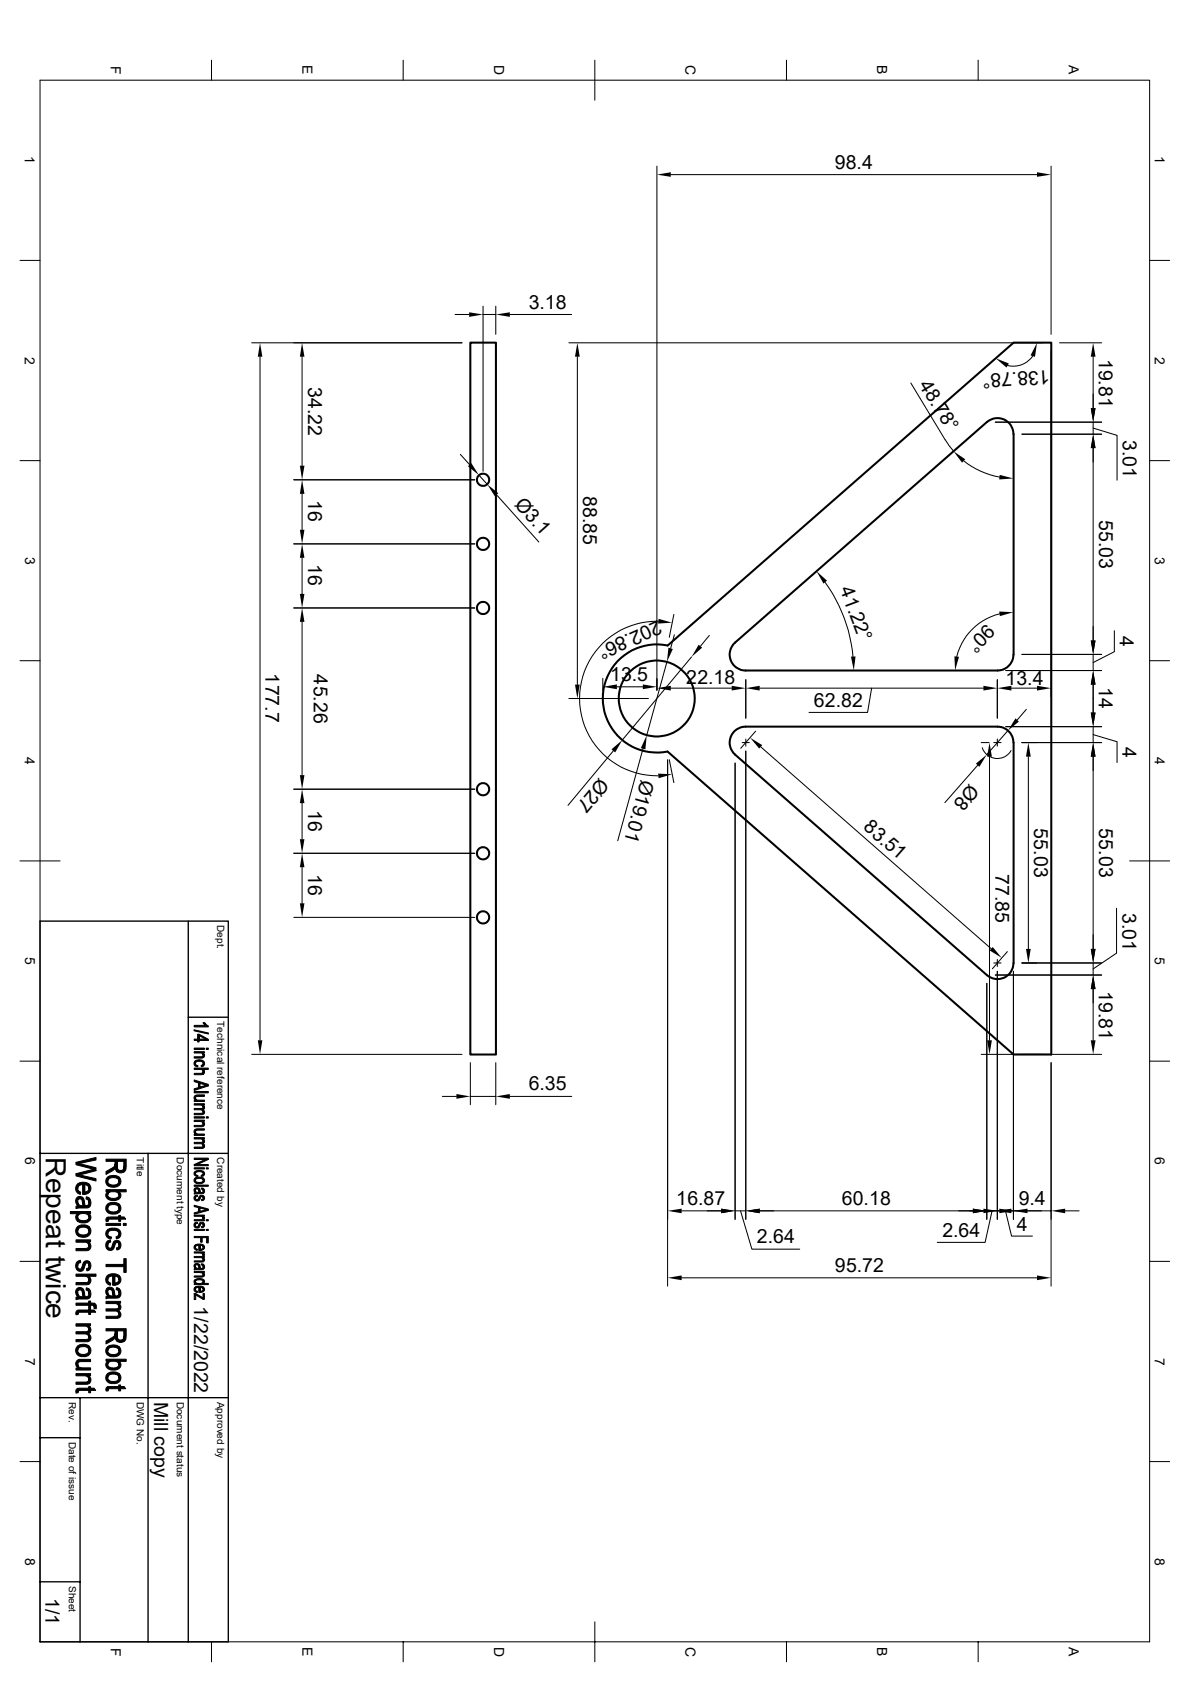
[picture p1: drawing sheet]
<svg xmlns="http://www.w3.org/2000/svg" width="297mm" height="420mm" viewBox="0 0 297 420" stroke-linecap="round" stroke-linejoin="round" font-family="sans-serif">
<g fill="none" stroke="#000" stroke-width=".51">
<path d="M117.4 85.6h6.4v177.7h-6.4zM166.6 161.2a13.5 13.5 0 0 0-16.1 13.2 13.5 13.5 0 0 0 16.1 13.3l86.4 75.6h9.4v-177.7h-9.4l-86.4 75.6M183 160.9l63.3-55.5a4 4 0 0 1 4.3-.7 4 4 0 0 1 2.4 3.7l-.1 55a4 4 0 0 1-3.9 4h-62.9a4 4 0 0 1-3.6-2.3 4 4 0 0 1 .5-4.2zM183.3 182.5l.5-.3a3.8 3.8 0 0 1 2.3-.8h62.9a4.1 4.1 0 0 1 4 4l-.1 55.1a4 4 0 0 1-2.3 3.6 4 4 0 0 1-4.3-.6l-62.8-55.1a4 4 0 0 1-.2-5.9z"/>
<circle cx="120.6" cy="119.8" r="1.53"/>
<circle cx="120.6" cy="135.8" r="1.53"/>
<circle cx="120.6" cy="151.8" r="1.53"/>
<circle cx="163.9" cy="174.4" r="9.5"/>
<circle cx="120.6" cy="197.1" r="1.53"/>
<circle cx="120.6" cy="213.1" r="1.53"/>
<circle cx="120.6" cy="229.1" r="1.53"/>
</g>
<g fill="none" stroke="#000" stroke-width=".25">
<path d="M52.8 15v5M100.6 15v5M148.5 15v10M196.3 15v5M244.1 15v5M10 20h276.9v390h-276.9zM164 41.5v130.8M167.4 43.6h91.4M262.3 41.5v42M5 65h5M113.6 78.5h3.5M120.6 76.5v41.2"/>
<path d="M120.6 78.5h3.1M123.7 76.5v7M127.3 78.5h15.4M286.9 65h5M62.8 85.6h52.5M64.9 89.1v170.7M75.4 89.1v27.2M142 85.6h118.2M144.1 89.1v81.8M227.3 95.6l8.6 14.3M257.8 88.9a5.9 5.9 0 0 1-6.3 2.4M262.3 87.7v86.2"/>
<path d="M264.5 85.6h10.5M272.8 89.1v12.8M5 115h5M73.3 119.8h45.2M114.9 113.5l2.3 2.5M119.5 118.7l2.1 2.2M235.9 109.8l2.1 2.8M240.5 115.1a19.9 19.9 0 0 0 9 4M272.8 105.4v3zM272.8 106.9l6 1.8v11.2M272.8 111.9v48M275 105.4h-26.6"/>
<path d="M275 108.4h-19.9M286.9 115h5M73.3 135.8h45.2M75.4 123.3v9M75.4 139.3v9M124 123.6l10.5 11.7M73.3 151.8h45.2M75.4 155.3v38.2M164.3 155.1a19.3 19.3 0 0 0-19.6 19.3 19.3 19.3 0 0 0 19.6 19.3M168.2 153.4l-1.2 5.7M168.3 158.5l-.9 3.4M177 158.7l-2.2 2.6"/>
<path d="M205.9 145.4a37.4 37.4 0 0 1 7 18.6M249.5 153.3a14.6 14.6 0 0 0-10.7 10.7M278.1 157.5v5.2l-5.3 2.7M5 165h5M142 174.4h19.8M150.5 169.4v2.9M154 171.5h6.4M166.5 165.3l-5.1 18.3M167.4 171.8h15.2M172.6 164l-17.3 20.8M186.1 169.7v9.6M189.6 171.8h55.8"/>
<path d="M217.6 171.8l-1.1 6.1h-14.6M248.9 169.7v9.6M252.4 171.8h6.4M256.2 177.1l-2.3 2.7M272.8 163.4v4zM272.8 170.9v7M275 163.4h-19.9M275 167.4h-24M286.9 165h5M73.3 197.1h45.2M153.1 187.5l-11.3 13.6M160.5 186.9l-6.3 23"/>
<path d="M166.6 189.7v131.4M167 189.7l1.2 5.7M183.5 190.5v114M185.3 185.4h1.7M186.1 184.5v1.8M186.1 187.5v117M188.6 182.6l-3.7 4.3M189.9 186.5l57.5 50.4M244 191.1l-8.2 9.3M244.9 185.4h1.9M245.2 186.7a4 4 0 0 0 3.3 2.7 4 4 0 0 0 3.8-2M247 188.9v70.9"/>
<path d="M248 185.4h1.9M248.9 184.5v1.8M251 181.4h24M251.6 182.4l-5.3 6M255.1 185.4h19.9M256.7 188.9v48M272.8 181.4v4zM272.8 183.4l6 1.8v5.2M272.8 188.9v48M5 215h10M73.3 213.1h45.2M75.4 200.5v9"/>
<path d="M75.4 216.5v9.1M281.9 215h10M73.3 229.1h45.2M248.9 239.6v1.7M251.4 237.6l-3.7 4.3M278.7 226.8v11.2l-5.9 3.9M246.3 245.5v59M248 240.5h1.9M248.4 243.5h26.6M248.9 242.5v62M252.9 242.5v62M272.8 240.5v3z"/>
<path d="M272.8 247v12.8M275 240.5h-19.9M5 265h5M62.8 263.3h52.5M110.4 273.8h3.5M117.4 265.3v10.5M117.4 273.8h6.3M123.7 265.3v10.5M127.3 273.8h15.4M244.9 263.3h30.1M262.3 265.3v55.8M286.9 265h5"/>
<path d="M5 315h5M170.1 319.1h88.7M170.1 302.3h9.9M183.5 302.3h2.6zM184.8 302.3l2.9 9.6h11.9M189.6 302.3h55.8M246 302.3h3.4M246.3 302.3h2.6zM247.6 302.3l-1.7 7.9h-12M248.9 302.3h4zM251 302.3l1.5 6.4h5.2M252.4 302.3h9.9"/>
<path d="M265.9 302.3h3.4M286.9 315h5M5 365h5M286.9 365h5M52.8 410v5M100.6 410v5M148.5 405v10M196.3 410v5M244.1 410v5"/>
</g>
<path d="M10 230h47v180h-47zM47 230v180M47 254h10M10 288h47M37 288v122M10 359h10M10 349h47M20 349v61M10 395h10" fill="none" stroke="#000" stroke-width=".34"/>
<g fill="#000" stroke="#000" stroke-width=".25">
<path d="M48.4 257.1l3.6 .8v.3l-3.6-.8z" fill-rule="evenodd"/>
<path d="M50.7 255.4h.4l.2 .2-.1 .4z" fill-rule="evenodd"/>
<path d="M49.7 258.6v.9h1.6l.7 .3h-2.3z" fill-rule="evenodd"/>
<path d="M48.5 256h2.7l.1-.4 .7 .6v.2h-3.5z" fill-rule="evenodd"/>
<path d="M49.3 258.2h.4l2.3 1.3v.3l-2.3-1.2v1.6h-.4v-.4h-.8v-.3h.8z" fill-rule="evenodd"/>
<path d="M48.5 272.5h3.5v.4h-3.5z" fill-rule="evenodd"/>
<path d="M48.8 274.2l.1 .5z" fill-rule="evenodd"/>
<path d="M48.7 264.9l.1 .9 .6 .3v.3a.86 .86 0 0 1-.9-.5 .86 .86 0 0 1 .2-1z" fill-rule="evenodd"/>
<path d="M50.6 262.9l.1 .5z" fill-rule="evenodd"/>
<path d="M50.7 275.9v.5z" fill-rule="evenodd"/>
<path d="M50.2 266l.3-.1 .2-.3v.6l-.5 .2z" fill-rule="evenodd"/>
<path d="M48.5 268h1.7l.5-.4-.1 .7-2.1 .1z" fill-rule="evenodd"/>
<path d="M48.5 276.8l2.1-.2 .1 1-.4-.4-1.8-.1z" fill-rule="evenodd"/>
<path d="M48.5 261.7h2.5v.3h-2.5z" fill-rule="evenodd"/>
<path d="M48.5 278.8h2.5v.4h-2.5z" fill-rule="evenodd"/>
<path d="M48.5 262.6h2.5v.3h-.4v.3l-.4-.3h-1.7z" fill-rule="evenodd"/>
<path d="M48.7 273.5l2.3-.1v.4l-2.1 .1-.1 .8a.71 .71 0 0 1-.1-1.2z" fill-rule="evenodd"/>
<path d="M48.5 274.7h.4v-.3l.4 .3h1.7v.3h-2.5z" fill-rule="evenodd"/>
<path d="M48.5 275.6h2.5v.3h-.3l-.1 .3-.5-.3h-1.6z" fill-rule="evenodd"/>
<path d="M48.5 279.7h2.5v.3h-.4v.4l-.6-.4h-1.5z" fill-rule="evenodd"/>
<path d="M48.5 263.9h1.8l.4-.3v-.7a.72 .72 0 0 1 .3 1 .72 .72 0 0 1-1 .3h-1.5z" fill-rule="evenodd"/>
<path d="M48.8 264.9l1.2-.3a.89 .89 0 0 1 1 .5 .89 .89 0 0 1-.3 1.1v-.6a1.14 1.14 0 0 0-1.9 0z" fill-rule="evenodd"/>
<path d="M50.7 267a.73 .73 0 0 1 0 1.3z" fill-rule="evenodd"/>
<path d="M50.7 275.9a.62 .62 0 0 1 .4 .6 .62 .62 0 0 1-.5 .6z" fill-rule="evenodd"/>
<path d="M48.5 278h2l.2-.3v-.6a.67 .67 0 0 1 .3 .9 .67 .67 0 0 1-.8 .3h-1.7z" fill-rule="evenodd"/>
<path d="M51.5 261.7h.5v.3h-.5z" fill-rule="evenodd"/>
<path d="M51.5 278.8h.5v.4h-.5z" fill-rule="evenodd"/>
<path d="M48.5 266.7h3.5v.3h-1.3v1.3l-.2-1.1-.3-.2h-1.7z" fill-rule="evenodd"/>
<path d="M48.5 269.7l3.5 1.1v.3l-2.1-.6-.4 1.1v-1.2l-1-.3z" fill-rule="evenodd"/>
<path d="M48.5 271.9l1-.3 .4-1.1v.9l1.7-.5 .4 .2-3.5 1.2z" fill-rule="evenodd"/>
<path d="M19.2 295.8l.2-.2v1.3l.2 .5 .6 .2-.1 .6a1.52 1.52 0 0 1-.9-2.4z" fill-rule="evenodd"/>
<path d="M19.2 299a1.05 1.05 0 0 1 1.6 .3l-.1 1.7a1.77 1.77 0 0 0-.8-1.7l-.4 .3-.2 1.4a1.45 1.45 0 0 1-.1-2z" fill-rule="evenodd"/>
<path d="M19.4 295.6a2.51 2.51 0 0 1 2.8 0v1.2l-.2-.6-.9-.4v2.4h-.5v-2.4l-.9 .3-.3 .7z" fill-rule="evenodd"/>
<path d="M21.5 298.8l.7 .3v1.2l-.2-.6-.5-.3z" fill-rule="evenodd"/>
<path d="M21.1 295.8v1.8h.2l.5-.1 .3-.4 .1-1.5a1.5 1.5 0 0 1 .4 1.7 1.5 1.5 0 0 1-1.5 .9z" fill-rule="evenodd"/>
<path d="M19 290.2l5-1.2v.6l-4.2 .9z" fill-rule="evenodd"/>
<path d="M19 290.2l5 1.4v.7l-.8-.4-4.2-1.1z" fill-rule="evenodd"/>
<path d="M19 293.1l4.3-1.1 .7 .3-4.2 1z" fill-rule="evenodd"/>
<path d="M19 293.1l5 1.2v.6l-5-1.3z" fill-rule="evenodd"/>
<path d="M26.8 297.6l.1 .8z" fill-rule="evenodd"/>
<path d="M26.5 292.5l1.9-1.2 .3-.6v.9l-.3 .5-1.9 1.1z" fill-rule="evenodd"/>
<path d="M26.9 293.9a2.62 2.62 0 0 1 2.8 0v1.1a1.59 1.59 0 0 0-2.6-.6l-.2 .6z" fill-rule="evenodd"/>
<path d="M26.8 294l.1 1a1.58 1.58 0 0 0 2.5 .5l.3-.4v-1.2a1.51 1.51 0 0 1 .3 1.8 1.51 1.51 0 0 1-1.7 .8 1.51 1.51 0 0 1-1.6-.7 1.51 1.51 0 0 1 .1-1.8z" fill-rule="evenodd"/>
<path d="M26.7 297.7l.1-.1 .1 .8a1.63 1.63 0 0 0 2.5 .5l.3-.4v-.9a1.22 1.22 0 0 1 .3 1.5 1.22 1.22 0 0 1-1.3 .7 1.73 1.73 0 0 1-2.3-1.6z" fill-rule="evenodd"/>
<path d="M29.3 290v1.2a.84 .84 0 0 0 .7 1.1 .84 .84 0 0 0 .9-1v1.4l-1.1 .2-.5-.3z" fill-rule="evenodd"/>
<path d="M26.5 289.4h5l-.1 2.8-.5 .5v-2.7h-1.6v2.6l-.5-.7-.1-1.9h-2.2z" fill-rule="evenodd"/>
<path d="M26.5 297.1h5v.5h-1.8v.8a1.57 1.57 0 0 0-2.3-.7l-.5 .4v-.5h-.4z" fill-rule="evenodd"/>
<path d="M48.5 295.9h3.5v.3h-3.5z" fill-rule="evenodd"/>
<path d="M48.8 297.2v.6z" fill-rule="evenodd"/>
<path d="M48.8 282.6l.1 .6z" fill-rule="evenodd"/>
<path d="M48.7 298.6l.5-.2 .1 .3-.4 .1-.1 .4z" fill-rule="evenodd"/>
<path d="M48.6 292.7l.2-.2v.7l.6 .3v.3a.76 .76 0 0 1-.8-.3 .76 .76 0 0 1 0-.8z" fill-rule="evenodd"/>
<path d="M48.6 296.7a.89 .89 0 0 1 1.2 .1l-.1 1v-.2a.53 .53 0 0 0-.3-.6 .53 .53 0 0 0-.6 .1l-.1 .6a.66 .66 0 0 1-.1-1z" fill-rule="evenodd"/>
<path d="M50.6 280l.1 .6z" fill-rule="evenodd"/>
<path d="M50.7 284.4v.5z" fill-rule="evenodd"/>
<path d="M50.2 293.5l.4-.2 .1-.2v.6l-.5 .1z" fill-rule="evenodd"/>
<path d="M48.8 294.1l.7-.2 .9 .1 .3 .1v.6a1.18 1.18 0 0 0-1.9 0z" fill-rule="evenodd"/>
<path d="M50.3 296.6l.4 .2v.5l-.2-.3-.3-.1z" fill-rule="evenodd"/>
<path d="M48.6 298.7l.1-.1 .1 .6a.43 .43 0 0 0 .5 .3 .43 .43 0 0 0 .3-.5 .73 .73 0 0 1 1.1-.4v.5a.4 .4 0 0 0-.5-.3 .4 .4 0 0 0-.2 .5 .78 .78 0 0 1-1.1 .5 .78 .78 0 0 1-.3-1.1z" fill-rule="evenodd"/>
<path d="M48.5 285.2l2.1-.1 .1 1-.2-.4-2-.1z" fill-rule="evenodd"/>
<path d="M48.5 291.6h2.5v.3h-2.5z" fill-rule="evenodd"/>
<path d="M48.6 282.1l.5-.2h1.9v.3l-2.1 .1-.1 .9a.73 .73 0 0 1-.2-1.1z" fill-rule="evenodd"/>
<path d="M48.5 283.2h.4v-.3l.5 .3h1.6v.3h-2.5z" fill-rule="evenodd"/>
<path d="M48.5 284.1h2.5v.3h-.3l-.1 .2-.4-.2h-1.7z" fill-rule="evenodd"/>
<path d="M48.8 292.5l1.2-.2a.8 .8 0 0 1 .9 .3 .8 .8 0 0 1-.1 1l-.1-.5a1.22 1.22 0 0 0-1.9-.1z" fill-rule="evenodd"/>
<path d="M48.8 294.1v.6a1.14 1.14 0 0 0 1.9 0v-.6a.82 .82 0 0 1 .3 1.1 .82 .82 0 0 1-1 .4l-1-.2a.71 .71 0 0 1-.6-.5 .71 .71 0 0 1 .4-.8z" fill-rule="evenodd"/>
<path d="M48.8 297.4l.3 .3 .6 .1 .1-1 .1 .2a.54 .54 0 0 0 .1 .6 .54 .54 0 0 0 .6 0l.1-.8a.72 .72 0 0 1 .3 .9 .72 .72 0 0 1-.9 .4l-1.6 .1v-.3l.3-.1z" fill-rule="evenodd"/>
<path d="M50.7 298.6a.65 .65 0 0 1 .3 .8 .65 .65 0 0 1-.7 .4v-.3l.4-.2z" fill-rule="evenodd"/>
<path d="M48.5 281h1.9l.3-.2v-.8a.74 .74 0 0 1 .3 1 .74 .74 0 0 1-1 .3h-1.5z" fill-rule="evenodd"/>
<path d="M50.7 284.4a.62 .62 0 0 1 .4 .6 .62 .62 0 0 1-.5 .5z" fill-rule="evenodd"/>
<path d="M48.5 286.4h2l.2-.2v-.6a.65 .65 0 0 1 .3 .8 .65 .65 0 0 1-.8 .4h-1.7z" fill-rule="evenodd"/>
<path d="M48.5 290.8h3.5v.3h-3.5z" fill-rule="evenodd"/>
<path d="M48.5 289.2h3.5v.3h-3.5z" fill-rule="evenodd"/>
<path d="M48.5 290.8l2.7-1.3h.8l-2.8 1.3z" fill-rule="evenodd"/>
<path d="M51.5 291.6h.5v.3h-.5z" fill-rule="evenodd"/>
<path d="M19.3 303.1v1.8a1.27 1.27 0 0 1 0-1.8z" fill-rule="evenodd"/>
<path d="M19.4 300v1.1z" fill-rule="evenodd"/>
<path d="M19.3 315l.8-.3 .1 .6-.7 .3-.1 .5z" fill-rule="evenodd"/>
<path d="M19.4 306.3a2.62 2.62 0 0 1 2.8-.1v1.2a1.49 1.49 0 0 0-1.4-1 1.49 1.49 0 0 0-1.4 1z" fill-rule="evenodd"/>
<path d="M22.1 310.1v.9z" fill-rule="evenodd"/>
<path d="M19.3 315l.1 1.1a.59 .59 0 0 0 .5 .8 .59 .59 0 0 0 .6-.8 1.15 1.15 0 0 1 1.7-1.1v1.1a.5 .5 0 0 0-.4-.8 .5 .5 0 0 0-.5 .6 1.38 1.38 0 0 1-1.4 1.6 1.5 1.5 0 0 1-.6-2.5z" fill-rule="evenodd"/>
<path d="M22.1 303l.1 .9z" fill-rule="evenodd"/>
<path d="M17.6 302.5h5v.5h-.5v.6a1.8 1.8 0 0 0-2.7 .1l-.1 1.2v-1.8h-1.7z" fill-rule="evenodd"/>
<path d="M19 309.6h3.6v.5h-.5v.6l-.3-.4-.4-.1h-2.4z" fill-rule="evenodd"/>
<path d="M19.4 300.4l.5 .5 .9 .2v-1.8l.3 1.1a.54 .54 0 0 0 .4 .7 .54 .54 0 0 0 .6-.6l.1-1.4a1.53 1.53 0 0 1-.4 2.5h-2.2l-.6 .2v-.6l.4-.1z" fill-rule="evenodd"/>
<path d="M19.4 303.9a1.6 1.6 0 0 0 2.4 .6l.4-.4v-1a1.33 1.33 0 0 1 .3 1.6 1.33 1.33 0 0 1-1.5 .7l-.9-.1-.8-.4z" fill-rule="evenodd"/>
<path d="M19.3 306.4l.1 1a1.54 1.54 0 0 0 2.7 .4l.1-1.6a1.63 1.63 0 0 1 .2 2.1 1.63 1.63 0 0 1-1.9 .6 1.54 1.54 0 0 1-1.5-.8 1.54 1.54 0 0 1 .3-1.7z" fill-rule="evenodd"/>
<path d="M19 311.7h2.8l.3-.5 .1-1a1.18 1.18 0 0 1 .4 1.5 1.18 1.18 0 0 1-1.4 .6h-2.2z" fill-rule="evenodd"/>
<path d="M22.2 315a1.37 1.37 0 0 1-.5 2.3l-.1-.5 .5-.4z" fill-rule="evenodd"/>
<path d="M22.2 318.7a1.2 1.2 0 0 1-.1 2z" fill-rule="evenodd"/>
<path d="M19 318.1h5v.6h-1.8l-.1 2v-1.3l-.3-.5-.5-.2h-2.3z" fill-rule="evenodd"/>
<path d="M26.7 304l.3-.1v1.1h-.5l-.1-.5z" fill-rule="evenodd"/>
<path d="M26.9 309.9l.7-.3v.5l-.6 .4-.1 .5z" fill-rule="evenodd"/>
<path d="M26.9 307v1.3l.4 .4 .5 .2-.1 .5a1.31 1.31 0 0 1-1.2-.9 1.31 1.31 0 0 1 .4-1.5z" fill-rule="evenodd"/>
<path d="M26.9 300.7a2.62 2.62 0 0 1 2.8-.1v1.1a1.59 1.59 0 0 0-2.6-.6l-.2 .6z" fill-rule="evenodd"/>
<path d="M26.9 318.5a2.51 2.51 0 0 1 2.8 0v1l-.3-.6-.8-.3v2.3h-.5v-2.3l-.8 .3-.4 .6z" fill-rule="evenodd"/>
<path d="M29 308.8l.5-.2 .2-.5v1l-.7 .2z" fill-rule="evenodd"/>
<path d="M26.7 310l.2-.1v1.1a.58 .58 0 0 0 .6 .7 .58 .58 0 0 0 .5-.7 1.13 1.13 0 0 1 .5-1.1 1.13 1.13 0 0 1 1.2 0v1a.49 .49 0 0 0-.4-.7 .49 .49 0 0 0-.6 .6 1.3 1.3 0 0 1-1.7 1.3 1.49 1.49 0 0 1-.3-2.1z" fill-rule="evenodd"/>
<path d="M26.5 305.5h3.6v.5h-3.6z" fill-rule="evenodd"/>
<path d="M26.8 300.7l.1 1a1.51 1.51 0 0 0 1.4 .9 1.51 1.51 0 0 0 1.4-.9v-1.1a1.51 1.51 0 0 1 .3 1.9 1.51 1.51 0 0 1-1.8 .6 1.46 1.46 0 0 1-1.6-.7 1.46 1.46 0 0 1 .2-1.7z" fill-rule="evenodd"/>
<path d="M27 307a2.31 2.31 0 0 1 3.1 .6v.8l-.4 .7v-1a1.53 1.53 0 0 0-2.4-.7l-.4 .7z" fill-rule="evenodd"/>
<path d="M29.7 309.9a1.27 1.27 0 0 1 .5 1.3 1.27 1.27 0 0 1-1 .9l-.1-.5a.59 .59 0 0 0 .6-.7z" fill-rule="evenodd"/>
<path d="M28.6 318.6v1.8h.2l.5-.2 .3-.4 .1-1.3a1.4 1.4 0 0 1 .4 1.6 1.4 1.4 0 0 1-1.5 .8z" fill-rule="evenodd"/>
<path d="M27 303.9h2.6v-.4h.5v.4h.9l.4 .5h-1.3v.6h-.5v-.6h-2.4l-.2 .3z" fill-rule="evenodd"/>
<path d="M26.5 315.7h4.4v-1.4h.6v3.4h-.6v-1.4h-4.4z" fill-rule="evenodd"/>
<path d="M30.8 305.5h.7v.5h-.7z" fill-rule="evenodd"/>
<path d="M48.8 316.2v.5z" fill-rule="evenodd"/>
<path d="M48.5 311.1l.3-.2v.8l.5 .2-.1 .3a.78 .78 0 0 1-.7-1.1z" fill-rule="evenodd"/>
<path d="M48.7 305.3l.5-.1 .1 .3-.4 .1-.1 .3z" fill-rule="evenodd"/>
<path d="M48.5 315.8a.92 .92 0 0 1 1.3 0l-.1 .9v-.1a.53 .53 0 0 0-.3-.7 .53 .53 0 0 0-.6 .1l-.1 .7-.3-.4z" fill-rule="evenodd"/>
<path d="M50.6 314l.1 .5z" fill-rule="evenodd"/>
<path d="M50.6 317.8l.1 .4z" fill-rule="evenodd"/>
<path d="M48.6 305.4l.1-.1 .1 .6a.43 .43 0 0 0 .5 .4 .43 .43 0 0 0 .3-.5 .71 .71 0 0 1 1.1-.5v.6a.42 .42 0 0 0-.5-.3 .42 .42 0 0 0-.3 .6 .77 .77 0 0 1-1.1 .3 .77 .77 0 0 1-.2-1.1z" fill-rule="evenodd"/>
<path d="M48.8 310.9l.5-.3 1 .1 .4 .2v.5l-.2-.3-.5-.2v1.4h-.4v-1.4l-.6 .2-.2 .3z" fill-rule="evenodd"/>
<path d="M50.3 315.6l.4 .1v.6l-.2-.4-.3-.1z" fill-rule="evenodd"/>
<path d="M48.5 304.5h2.5v.3h-2.5z" fill-rule="evenodd"/>
<path d="M48.5 307h2.5v.3h-2.5z" fill-rule="evenodd"/>
<path d="M48.5 303.4h2.5v.3h-.4v.3l-.6-.3h-1.5z" fill-rule="evenodd"/>
<path d="M48.5 312.6h2.5v.2h-.4v.4l-.6-.3h-1.5z" fill-rule="evenodd"/>
<path d="M48.5 313.7h2.5v.3h-.4v.3l-.4-.3h-1.7z" fill-rule="evenodd"/>
<path d="M48.5 317.5h2.5v.3h-.4v.3l-.4-.3h-1.7z" fill-rule="evenodd"/>
<path d="M50.6 303.7l.5 .3-.2 .4-.4-.2z" fill-rule="evenodd"/>
<path d="M50.7 305.3a.65 .65 0 0 1 .3 .8 .65 .65 0 0 1-.7 .4v-.2l.4-.3z" fill-rule="evenodd"/>
<path d="M50 310.9v1h.2l.5-.4v-.6a.76 .76 0 0 1 .3 .9 .76 .76 0 0 1-.9 .4l-.1 .1z" fill-rule="evenodd"/>
<path d="M50.6 312.8l.5 .4-.2 .4-.4-.2z" fill-rule="evenodd"/>
<path d="M48.5 314.8h1.9l.3-.2v-.6a.65 .65 0 0 1 .2 .9 .65 .65 0 0 1-.9 .2h-1.5z" fill-rule="evenodd"/>
<path d="M48.8 316.4l.3 .3h.6l.1-.9 .1 .2a.53 .53 0 0 0 .1 .5 .53 .53 0 0 0 .5 .2l.2-1a.74 .74 0 0 1 .3 .9 .74 .74 0 0 1-.9 .4l-1.6 .1z" fill-rule="evenodd"/>
<path d="M48.5 318.6h2l.2-.8a.61 .61 0 0 1 .3 .8 .61 .61 0 0 1-.8 .3h-1.7z" fill-rule="evenodd"/>
<path d="M48.8 319.5l.4-.2h.8a.69 .69 0 0 1 .9 .3 .69 .69 0 0 1-.2 .9v-.5a1.22 1.22 0 0 0-1.9 0z" fill-rule="evenodd"/>
<path d="M51.5 304.5h.5v.3h-.5z" fill-rule="evenodd"/>
<path d="M51.5 307h.5v.3h-.5z" fill-rule="evenodd"/>
<path d="M48.5 300.9l3.5 1v.3l-2.1-.6-.4 1v-1.1l-1-.2z" fill-rule="evenodd"/>
<path d="M48.5 302.9l1-.3 .4-1v.9l1.6-.5 .5 .2-3.5 1z" fill-rule="evenodd"/>
<path d="M48.5 308.7h3.5v1.6h-.4v-1.3h-1.1v1.2h-.4v-1.2h-1.6z" fill-rule="evenodd"/>
<path d="M19.4 322.7v1.1z" fill-rule="evenodd"/>
<path d="M19.2 327.2h.3v1l-.5 .1-.1-.6z" fill-rule="evenodd"/>
<path d="M19.2 321.8a1.05 1.05 0 0 1 1.6 .2l-.1 1.7a1.77 1.77 0 0 0-.8-1.6l-.4 .2-.2 1.4a1.45 1.45 0 0 1-.1-1.9z" fill-rule="evenodd"/>
<path d="M19 320.3h2.3a.7 .7 0 0 0 .8-.7v1.1l-.1 .1h-3z" fill-rule="evenodd"/>
<path d="M21.5 321.6l.7 .2v1.2l-.2-.6-.5-.3z" fill-rule="evenodd"/>
<path d="M19 332.5h2.5l.5-.2 .1 1.6-.2-.6-.6-.2h-2.3z" fill-rule="evenodd"/>
<path d="M22.1 331v.9z" fill-rule="evenodd"/>
<path d="M19.4 336.1a2.51 2.51 0 0 1 2.8 0v1.1a1.58 1.58 0 0 0-2.5-.7l-.3 .7z" fill-rule="evenodd"/>
<path d="M19 330.5h3.6v.5h-.5v.6l-.7-.5h-2.4z" fill-rule="evenodd"/>
<path d="M19.3 339.7l.5-.3h2.8v.6l-2.9 .1-.3 .3v1.1a1.16 1.16 0 0 1-.1-1.8z" fill-rule="evenodd"/>
<path d="M19.4 323.1l.5 .6 .9 .1v-1.8l.3 1.1a.54 .54 0 0 0 .4 .7 .54 .54 0 0 0 .6-.6l.1-1.4a1.53 1.53 0 0 1-.4 2.6h-2.2l-.6 .1v-.6l.4-.1z" fill-rule="evenodd"/>
<path d="M22.2 331.1a1.05 1.05 0 0 1-.1 1.9z" fill-rule="evenodd"/>
<path d="M19 334.5h2.6a.52 .52 0 0 0 .5-.6l.1-.8a1.05 1.05 0 0 1 .4 1.3 1.05 1.05 0 0 1-1.1 .6h-2.5z" fill-rule="evenodd"/>
<path d="M19.4 336.1v1.1a1.49 1.49 0 0 0 1.4 1 1.49 1.49 0 0 0 1.4-1v-1.1a1.6 1.6 0 0 1 .2 2 1.6 1.6 0 0 1-1.9 .7 1.54 1.54 0 0 1-1.5-1 1.54 1.54 0 0 1 .4-1.7z" fill-rule="evenodd"/>
<path d="M19 325.4h3.1v-.5h.5v.5h.9v1a.42 .42 0 0 0-.6-.5h-.3v.7h-.5v-.7h-3.1z" fill-rule="evenodd"/>
<path d="M19.5 327.2l2.6-.1v-.4h.5v.4h.9l.4 .6h-1.3v.5h-.5v-.5h-2.3l-.3 .3z" fill-rule="evenodd"/>
<path d="M23.5 325.4l.5 .7v.7l-.5-.1z" fill-rule="evenodd"/>
<path d="M26.9 322.6v1z" fill-rule="evenodd"/>
<path d="M26.7 318.6l.2-.1 .1 1.4 .6 .5v.5a1.42 1.42 0 0 1-.9-2.3z" fill-rule="evenodd"/>
<path d="M26.6 321.8a1.08 1.08 0 0 1 1.7 .1v1.7l-.2-.8a.61 .61 0 0 0-.5-.8 .61 .61 0 0 0-.7 .6l-.1 1a1.47 1.47 0 0 1-.2-1.8z" fill-rule="evenodd"/>
<path d="M26.5 334.9l1-.6a1.44 1.44 0 0 0 1.2-1.3v1l-.5 .6-1.7 1z" fill-rule="evenodd"/>
<path d="M29.1 321.5l.6 .2v1.1l-.2-.6-.5-.2z" fill-rule="evenodd"/>
<path d="M26.5 326.8h2.6l.4-.2 .1 1.5-.1-.4-.5-.3h-2.5z" fill-rule="evenodd"/>
<path d="M26.9 336.3a2.62 2.62 0 0 1 2.8-.1v1.1a1.59 1.59 0 0 0-2.6-.6l-.2 .6z" fill-rule="evenodd"/>
<path d="M29.6 325.4v.9z" fill-rule="evenodd"/>
<path d="M26.5 325h3.6v.4h-.5l-.1 .5-.6-.4h-2.4z" fill-rule="evenodd"/>
<path d="M26.9 323l.7 .6h.7v-1.7l.3 .9a.59 .59 0 0 0 .5 .8 .59 .59 0 0 0 .6-.8v-1.1a1.33 1.33 0 0 1 .5 1.6 1.33 1.33 0 0 1-1.4 .8h-1.9l-.4 .2v-.6l.4-.1z" fill-rule="evenodd"/>
<path d="M29.7 325.5a1 1 0 0 1 .5 .9 1 1 0 0 1-.7 .9z" fill-rule="evenodd"/>
<path d="M26.5 328.7l2.8-.1 .3-.4 .1-.9a1.01 1.01 0 0 1 .4 1.3 1.01 1.01 0 0 1-1.1 .6h-2.5z" fill-rule="evenodd"/>
<path d="M26.8 336.3l.1 1a1.58 1.58 0 0 0 2.5 .6l.3-.4v-1.3a1.51 1.51 0 0 1 .3 1.9 1.51 1.51 0 0 1-1.8 .7 1.46 1.46 0 0 1-1.6-.8 1.46 1.46 0 0 1 .2-1.7z" fill-rule="evenodd"/>
<path d="M29.3 332.3v1.2a.84 .84 0 0 0 .7 1.1 .84 .84 0 0 0 .9-.9v1.3l-1.1 .2-.5-.3z" fill-rule="evenodd"/>
<path d="M26.5 331.8h5l-.1 2.7-.5 .5v-2.7h-1.6v2.6l-.5-.7-.1-1.9h-2.2z" fill-rule="evenodd"/>
<path d="M26.5 339.4h5v.5h-1.8v.8a1.57 1.57 0 0 0-2.3-.7l-.5 .4v-.5h-.4z" fill-rule="evenodd"/>
<path d="M48.6 319.6l.2-.1v1l-.4-.4z" fill-rule="evenodd"/>
<path d="M48.5 323l.3 .3 .1 1.2h-.4z" fill-rule="evenodd"/>
<path d="M48.5 321.6l.3-.2v.8l.5 .2-.1 .3a.8 .8 0 0 1-.7-1.1z" fill-rule="evenodd"/>
<path d="M48.5 323h.3l1.9 1.1v.3z" fill-rule="evenodd"/>
<path d="M48.8 321.4l.6-.3 .9 .1 .4 .2v.5l-.2-.3-.5-.2v1.3h-.4v-1.3l-.6 .2-.2 .4z" fill-rule="evenodd"/>
<path d="M50.7 323h.3v1.4h-.3z" fill-rule="evenodd"/>
<path d="M50 321.4v1.1l.7-.4v-.7a.76 .76 0 0 1 .3 .9 .76 .76 0 0 1-.9 .4h-.1z" fill-rule="evenodd"/>
<path d="M48.8 320.2l.6 .3a1.04 1.04 0 0 0 1.3-.5v.5h1.3v.3h-3.5v-.3h.3z" fill-rule="evenodd"/>
<path d="M19 346.9l.5-.2v1.1l-.5 .1z" fill-rule="evenodd"/>
<path d="M19.4 340.7l.1 .9z" fill-rule="evenodd"/>
<path d="M22.1 343.5v.9z" fill-rule="evenodd"/>
<path d="M19 341.6h.5l.1-.5 .3 .4h.5h2.2v.6h-3.6z" fill-rule="evenodd"/>
<path d="M19 343h3.6v.5h-.5v.5l-.5-.4-.4-.1h-2.2z" fill-rule="evenodd"/>
<path d="M19 345.1h2.8l.3-.5 .1-1a1.16 1.16 0 0 1 .4 1.4 1.16 1.16 0 0 1-1.4 .7h-2.2z" fill-rule="evenodd"/>
<path d="M19.5 346.7l2.6-.1v-.4h.5v.4h.9l.4 .6h-1.3v.6h-.5v-.6h-2.4l-.2 .3z" fill-rule="evenodd"/>
<path d="M26.8 339.9l.1 .8z" fill-rule="evenodd"/>
<path d="M26.7 346.3l.3-.1v1.1h-.5l-.1-.5z" fill-rule="evenodd"/>
<path d="M26.9 343a2.62 2.62 0 0 1 2.8-.1v1.1a1.59 1.59 0 0 0-2.6-.5l-.2 .5z" fill-rule="evenodd"/>
<path d="M26.7 340l.1-.1 .1 .8a1.63 1.63 0 0 0 2.5 .5l.3-.4v-.9a1.22 1.22 0 0 1 .3 1.5 1.22 1.22 0 0 1-1.3 .7 1.73 1.73 0 0 1-2.3-1.6z" fill-rule="evenodd"/>
<path d="M26.8 343.1l.1 .9a1.61 1.61 0 0 0 2.8 .2v-1.3a1.51 1.51 0 0 1 .3 1.9 1.51 1.51 0 0 1-1.8 .7 1.46 1.46 0 0 1-1.6-.7 1.46 1.46 0 0 1 .2-1.7z" fill-rule="evenodd"/>
<path d="M27 346.2h2.6v-.4h.5v.4h.9l.4 .6h-1.3v.5h-.5v-.5h-2.4l-.2 .2z" fill-rule="evenodd"/>
</g>
<g fill="#000">
<path d="M164 43.6l3.4-.6v1.2zM258.8 43l3.5 .6-3.5 .6zM117.1 78l3.5 .5-3.5 .6zM123.7 78.5l3.6-.5v1.1zM64.9 85.6l.6 3.5h-1.2zM75.4 85.6l.6 3.5h-1.2zM144.1 85.6l.6 3.5h-1.2zM248.5 89.5l3.3 1.3-.6 1zM258.8 85.6l-.5 3.5-1.1-.4zM272.8 85.6l.6 3.5h-1.2zM74.8 116.3h1.2l-.6 3.5zM116.8 116.4l.8-.7 1.9 3z"/>
<path d="M238 112.7l2.9 2-.8 .8zM249.5 118.6l3.4 .9-3.5 .2zM272.2 101.9h1.2l-.6 3.5zM272.8 108.4l.6 3.5h-1.2zM75.4 119.8l.6 3.5h-1.2zM74.8 132.3h1.2l-.6 3.5zM75.4 135.8l.6 3.5h-1.2zM121.6 120.9l2.8 2.2-.9 .9zM74.8 148.3h1.2l-.6 3.5zM75.4 151.8l.6 3.5h-1.2zM164.4 154.5l3.4 1-3.5 .2zM203.8 142.6l2.6 2.4-.9 .7z"/>
<path d="M249.4 152.7l3.5 .2-3.3 .9zM272.2 159.9h1.2l-.6 3.5zM143.5 170.9h1.2l-.6 3.5zM150.5 171.5l3.5-.6v1.2zM160.4 170.9l3.6 .6-3.6 .6zM164 171.8l3.4-.6v1.2zM166.8 161.7l1.1 .4-1.4 3.2zM174.4 161l.9 .7-2.7 2.3zM182.6 171.2l3.5 .6-3.5 .6zM186.1 171.8l3.5-.6v1.2zM212.4 164l1.1-.1-.4 3.5zM238.2 163.9l1.2 .1-1 3.4z"/>
<path d="M245.4 171.2l3.5 .6-3.5 .6zM248.9 171.8l3.5-.6v1.2zM258.8 171.2l3.5 .6-3.5 .6zM272.8 167.4l.6 3.5h-1.2zM272.2 177.9h1.2l-.6 3.5zM74.8 193.5h1.2l-.6 3.6zM152.6 187.1l2.7-2.3-1.8 3.1zM161.4 183.6l-.3 3.5-1.2-.3zM164.3 193.2l3.5 .1-3.4 1zM187.2 184.2l3 1.9-.7 .8zM243.6 190.7l2.7-2.3-1.9 3.1zM247 185.4l.6 3.5h-1.2z"/>
<path d="M253.4 179.4l.9 .8-2.7 2.2zM256.7 185.4l.6 3.5h-1.2zM272.8 185.4l.6 3.5h-1.2zM75.4 197.1l.6 3.4h-1.2zM74.8 209.5h1.2l-.6 3.6zM75.4 213.1l.6 3.4h-1.2zM74.8 225.6h1.2l-.6 3.5zM247.8 236.5l2.2 2.7-3-1.9zM256.1 236.9h1.2l-.6 3.6zM272.2 236.9h1.2l-.6 3.6zM64.3 259.8h1.2l-.6 3.5zM246.4 259.8h1.2l-.6 3.5z"/>
<path d="M272.8 243.5l.6 3.5h-1.2zM272.2 259.8h1.2l-.6 3.5zM113.9 273.2l3.5 .6-3.5 .6zM123.7 273.8l3.6-.6v1.2zM166.6 319.1l3.5-.6v1.2zM166.6 302.3l3.5-.5v1.1zM180 301.8l3.5 .5-3.5 .6zM186.1 302.3l3.5-.5v1.1zM242.8 301.8l3.5 .5-3.5 .6zM245.4 301.8l3.5 .5-3.5 .6zM249.4 301.8l3.5 .5-3.5 .6zM248.9 302.3l3.5-.5v1.1z"/>
<path d="M252.9 302.3l3.6-.5v1.1zM258.8 318.5l3.5 .6-3.5 .6zM262.3 302.3l3.6-.5v1.1z"/>
</g>
<text font-size="7" x="11.5" y="289" transform="rotate(90 11.5 289)">Repeat twice</text>
<g font-size="4.9">
<text x="208.4" y="42.1">98.4</text>
<text x="132" y="77.1">3.18</text>
<text x="274.3" y="89.5" transform="rotate(90 274.3 89.5)">19.81</text>
<text x="262" y="92.4" transform="rotate(176 262 92.4)">138.78°</text>
<text x="76.9" y="96.6" transform="rotate(90 76.9 96.6)">34.22</text>
<text x="229.3" y="96" transform="rotate(59 229.3 96)">48.78°</text>
<text x="280.3" y="109.9" transform="rotate(90 280.3 109.9)">3.01</text>
<text x="76.9" y="124.9" transform="rotate(90 76.9 124.9)">16</text>
<text x="145.5" y="123.9" transform="rotate(90 145.5 123.9)">88.85</text>
<text x="128.2" y="126" transform="rotate(48 128.2 126)">Ø3.1</text>
<text x="274.3" y="129.8" transform="rotate(90 274.3 129.8)">55.03</text>
<text x="76.9" y="140.9" transform="rotate(90 76.9 140.9)">16</text>
<text x="209.6" y="147.2" transform="rotate(69 209.6 147.2)">41.22°</text>
<text x="164.2" y="154.7" transform="rotate(156 164.2 154.7)">202.86°</text>
<text x="246.3" y="155.6" transform="rotate(135 246.3 155.6)">90°</text>
<text x="279.5" y="158.8" transform="rotate(90 279.5 158.8)">4</text>
<text x="66.3" y="168.1" transform="rotate(90 66.3 168.1)">177.7</text>
<text x="78.3" y="168.4" transform="rotate(90 78.3 168.4)">45.26</text>
<text x="152.3" y="170">13.5</text>
<text x="171.3" y="170.8">22.18</text>
<text x="251" y="171">13.4</text>
<text x="274.2" y="171.5" transform="rotate(90 274.2 171.5)">14</text>
<text x="203.2" y="176.4">62.82</text>
<text x="280.2" y="186.6" transform="rotate(90 280.2 186.6)">4</text>
<text x="149.6" y="194.1" transform="rotate(130 149.6 194.1)">Ø27</text>
<text x="160.1" y="194.4" transform="rotate(105 160.1 194.4)">Ø19.01</text>
<text x="242.1" y="195.6" transform="rotate(131 242.1 195.6)">Ø8</text>
<text x="76.9" y="202.2" transform="rotate(90 76.9 202.2)">16</text>
<text x="215.3" y="206.8" transform="rotate(41 215.3 206.8)">83.51</text>
<text x="258.1" y="206.8" transform="rotate(90 258.1 206.8)">55.03</text>
<text x="274.3" y="206.8" transform="rotate(90 274.3 206.8)">55.03</text>
<text x="76.9" y="218.2" transform="rotate(90 76.9 218.2)">16</text>
<text x="248.5" y="218.2" transform="rotate(90 248.5 218.2)">77.85</text>
<text x="280.2" y="228" transform="rotate(90 280.2 228)">3.01</text>
<text x="274.3" y="247.4" transform="rotate(90 274.3 247.4)">19.81</text>
<text x="132" y="272.3">6.35</text>
<text x="168.8" y="300.9">16.87</text>
<text x="210.1" y="300.9">60.18</text>
<text x="254.3" y="300.9">9.4</text>
<text x="188.9" y="310.5">2.64</text>
<text x="235.2" y="308.8">2.64</text>
<text x="253.8" y="307.3">4</text>
<text x="208.4" y="317.6">95.72</text>
<text x="48.5" y="326.2" transform="rotate(90 48.5 326.2)">1/22/2022</text>
<text x="38.5" y="350" transform="rotate(90 38.5 350)">Mill copy</text>
<text x="11.3" y="399.1" transform="rotate(90 11.3 399.1)">1/1</text>
</g>
<g font-size="3.5">
<text x="27.6" y="16.4" transform="rotate(90 27.6 16.4)">F</text>
<text x="75.5" y="16.3" transform="rotate(90 75.5 16.3)">E</text>
<text x="123.3" y="16.3" transform="rotate(90 123.3 16.3)">D</text>
<text x="171.1" y="16.3" transform="rotate(90 171.1 16.3)">C</text>
<text x="218.9" y="16.3" transform="rotate(90 218.9 16.3)">B</text>
<text x="266.8" y="16.3" transform="rotate(90 266.8 16.3)">A</text>
<text x="6.2" y="39" transform="rotate(90 6.2 39)">1</text>
<text x="288.2" y="39" transform="rotate(90 288.2 39)">1</text>
<text x="6.2" y="89" transform="rotate(90 6.2 89)">2</text>
<text x="288.2" y="89" transform="rotate(90 288.2 89)">2</text>
<text x="6.3" y="139" transform="rotate(90 6.3 139)">3</text>
<text x="288.2" y="139" transform="rotate(90 288.2 139)">3</text>
<text x="6.2" y="189" transform="rotate(90 6.2 189)">4</text>
<text x="288.2" y="189" transform="rotate(90 288.2 189)">4</text>
<text x="6.3" y="239" transform="rotate(90 6.3 239)">5</text>
<text x="288.2" y="239" transform="rotate(90 288.2 239)">5</text>
<text x="6.3" y="289" transform="rotate(90 6.3 289)">6</text>
<text x="288.2" y="289" transform="rotate(90 288.2 289)">6</text>
<text x="6.3" y="339" transform="rotate(90 6.3 339)">7</text>
<text x="288.2" y="339" transform="rotate(90 288.2 339)">7</text>
<text x="6.3" y="389" transform="rotate(90 6.3 389)">8</text>
<text x="288.2" y="389" transform="rotate(90 288.2 389)">8</text>
<text x="27.6" y="411.4" transform="rotate(90 27.6 411.4)">F</text>
<text x="75.5" y="411.3" transform="rotate(90 75.5 411.3)">E</text>
<text x="123.3" y="411.2" transform="rotate(90 123.3 411.2)">D</text>
<text x="171.1" y="411.2" transform="rotate(90 171.1 411.2)">C</text>
<text x="218.9" y="411.3" transform="rotate(90 218.9 411.3)">B</text>
<text x="266.8" y="411.3" transform="rotate(90 266.8 411.3)">A</text>
</g>
<g font-size="2.5">
<text x="54.2" y="231" transform="rotate(90 54.2 231)">Dept.</text>
<text x="54.2" y="255" transform="rotate(90 54.2 255)">Technical reference</text>
<text x="34.2" y="289" transform="rotate(90 34.2 289)">Title</text>
<text x="44.2" y="289" transform="rotate(90 44.2 289)">Document type</text>
<text x="54.2" y="289" transform="rotate(90 54.2 289)">Created by</text>
<text x="17.2" y="350" transform="rotate(90 17.2 350)">Rev.</text>
<text x="34.2" y="350" transform="rotate(90 34.2 350)">DWG No.</text>
<text x="44.2" y="350" transform="rotate(90 44.2 350)">Document status</text>
<text x="54.2" y="350" transform="rotate(90 54.2 350)">Approved by</text>
<text x="17.2" y="360" transform="rotate(90 17.2 360)">Date of issue</text>
<text x="17.2" y="396" transform="rotate(90 17.2 396)">Sheet</text>
</g>
</svg>
